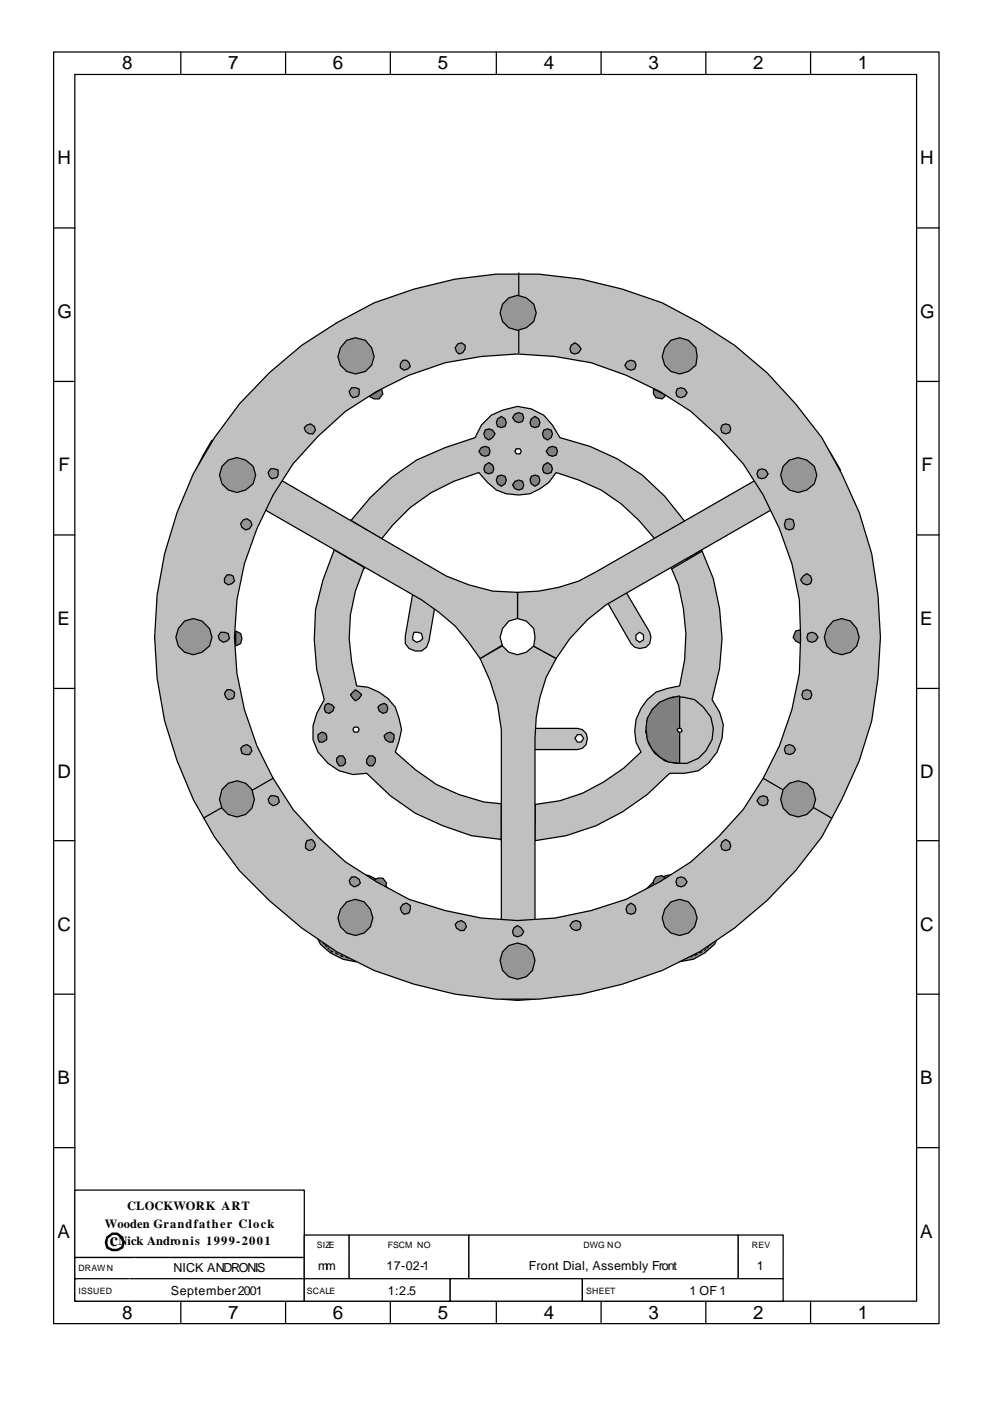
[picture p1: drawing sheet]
<svg xmlns="http://www.w3.org/2000/svg" width="210mm" height="297mm" viewBox="0 0 210 297" stroke-linecap="round" stroke-linejoin="round" font-family="sans-serif">
<g fill="none" stroke="#000" stroke-width=".26">
<path d="M11.4 11h187.8v269.6h-187.8zM15.9 15.8h178.6v260.1h-178.6zM38.4 11v4.8M60.6 11v4.8M82.8 11v4.8M105.3 11v4.8M127.5 11v4.8M149.8 11v4.8M172 11v4.8M11.4 48.3h4.5M194.5 48.3h4.7M11.4 80.9h4.5"/>
<path d="M194.5 80.9h4.7M11.4 113.4h4.5M194.5 113.4h4.7M11.4 146h4.5M194.5 146h4.7M11.4 178.2h4.5M194.5 178.2h4.7M11.4 210.8h4.5M194.5 210.8h4.7M11.4 243.3h4.5M194.5 243.3h4.7M38.4 275.9v4.7"/>
<path d="M60.6 275.9v4.7M82.8 275.9v4.7M105.3 275.9v4.7M127.5 275.9v4.7M149.8 275.9v4.7M172 275.9v4.7"/>
</g>
<g fill="#969696" stroke="#000" stroke-width=".26">
<path d="M136.5 189.1a9.2 9.2 0 0 1 9.1-3.9 9.2 9.2 0 0 1 7.3 6.5 9.2 9.2 0 0 1-5.8 11.7 10 10 0 0 1-10.6-3.2 9.3 9.3 0 0 1 0-11.1z" fill-rule="evenodd"/>
<path d="M141.3 190.9a4.5 4.5 0 0 1 7.2 2.5 4.5 4.5 0 0 1-5.4 5.5l-1.8-.8-1.3-1.6-.3-1.9 .3-2.1z" fill-rule="evenodd"/>
</g>
<path d="M142.9 193.1l1.3-.3 1.1 .3 .5 .8v1.3l-.5 .8-1.1 .5-1.3-.5-.6-.8v-1.3z" fill-rule="evenodd" fill="#fff" stroke="#000" stroke-width=".26"/>
<g fill="none" stroke="#000" stroke-width=".26">
<path d="M135.2 194.1v.5M135.2 194.9l.3 .5M135.5 193.1v.5M135.5 196v.5M135.7 192l-.2 .5M135.7 197v.3l.3 .3M136 190.9l-.3 .6M136.3 198.1l.2 .5M136.5 190.1l-.2 .6M136.8 199.1l.3 .6M137.1 189.4l-.3 .2M137.6 188.8l-.3 .3"/>
<path d="M138.1 188.3l-.3 .3M138.6 187.8l-.2 .2M139.7 187.2l-.5 .3M140.5 186.7l-.5 .3M141.6 186.2h-.3l-.3 .2M142.1 185.9h.5M143.7 185.6l-.6 .3M144.2 185.6h.5M145.3 185.9h.5M146.3 186.2h.5M147.4 186.4l.5 .3M148.4 187l.6 .2"/>
<path d="M149.2 187.5l.6 .3M150 188.3l.5 .3M150.8 189.1l.5 .3M151.3 199.4v.3l-.2 .2M151.6 189.9l.3 .5M151.9 198.3l-.3 .6M152.1 190.9l.3 .6M152.4 192l.3 .5M152.4 197.3l-.3 .5M152.7 193.1v.5M152.7 196.2l-.3 .6M152.9 194.1v.5"/>
<path d="M152.9 195.2l-.2 .5M137.3 200.2l.5 .3M138.1 201l.5 .3M138.9 201.8l.5 .3M140 202.3l.5 .3M141 202.8h.6M142.1 203.1h.5M143.1 203.1l.6 .3M144.2 203.4h.5M145.3 203.1h.5M146.3 202.8h.5M147.9 202.3l-.5 .3"/>
<path d="M149 201.8l-.6 .3M149.8 201.3l-.3 .2M150.3 200.7l-.3 .3M150.8 200.2l-.3 .3"/>
</g>
<g fill="#969696" stroke="#000" stroke-width=".26">
<path d="M68 189.1a9.2 9.2 0 0 1 9-3.9 9.2 9.2 0 0 1 7.4 6.5 9.1 9.1 0 0 1-6.1 11.7l-2.9 .5-2.6-.5a9.2 9.2 0 0 1-4.8-14.3z" fill-rule="evenodd"/>
<path d="M72.8 190.9a4.5 4.5 0 0 1 7.2 2.5 4.5 4.5 0 0 1-5.4 5.5 4.4 4.4 0 0 1-3.5-3.4 4.4 4.4 0 0 1 1.7-4.6z" fill-rule="evenodd"/>
</g>
<path d="M74.3 193.1l1.1-.3 1.3 .3 .6 .8v1.3l-.6 .8-1.3 .5-1.1-.5-.5-.8v-1.3z" fill-rule="evenodd" fill="#fff" stroke="#000" stroke-width=".26"/>
<g fill="none" stroke="#000" stroke-width=".26">
<path d="M66.7 194.1v1.1M66.9 193.1v.5M66.9 195.7v.5M67.2 192l-.3 .5M67.2 196.8v.5M67.5 190.9l-.3 .6M67.5 197.8l.2 .5M68 189.9l-.3 .5M68 198.9l.3 .5M68.5 199.9l.3 .3M68.8 189.1l-.5 .3M69.6 188.3l-.5 .3"/>
<path d="M70.4 187.5l-.6 .3M71.4 187l-.5 .2M72.5 186.4l-.5 .3M73.6 185.9l-.6 .3M74.1 185.9h.5M75.1 185.6h.6M76.2 185.9h.5M77.3 185.9l.5 .3M78.3 186.2l.5 .2M79.4 186.7l.5 .3M80.4 187.2l.3 .3M81 187.8l.2 .2"/>
<path d="M81.5 188.3l.3 .3M82 188.8l.3 .3M82.5 189.6l.3 .5M82.5 199.7l-.2 .5M83.1 190.4l.2 .5M83.1 198.9l-.3 .5M83.6 191.5l.3 .2v.3M83.6 197.8l-.3 .5M83.9 196.8v.5M84.1 192.5v.6M84.1 195.7v.5M84.1 193.6l.3 .5"/>
<path d="M84.4 194.6v.6M69.1 200.5l.2 .2M69.6 201l.2 .3M70.1 201.5l.3 .3h.2M71.2 202.1l.5 .2M72.2 202.6l.6 .2M73.3 202.8l.5 .3M74.3 203.1l.6 .3M75.4 203.4h.5M76.5 203.1h.5M78.1 202.8l-.6 .3M79.1 202.6l-.5 .2"/>
<path d="M80.2 202.1l-.6 .2M81 201.3l-.3 .5M81.8 200.5l-.3 .5"/>
</g>
<g fill="#808080" stroke="#000" stroke-width=".26">
<path d="M36.8 134.6h13.2v1.6h-13.2z" fill-rule="evenodd"/>
<path d="M50 133.8l1.1 .5 .2 1.1-.2 1-1.1 .6z" fill-rule="evenodd"/>
<path d="M169.9 134.3h13.2v1.3h-13.2z" fill-rule="evenodd"/>
<path d="M168.8 133.8l1.1-.3v2.9l-1.1-.5-.5-.8z" fill-rule="evenodd"/>
<path d="M139.4 187.5l1.4-.8 6.3 11.4-1.1 .8z" fill-rule="evenodd"/>
<path d="M139.2 185.9l1.3-.3 .8 .8-2.7 1.6v-1.3z" fill-rule="evenodd"/>
<path d="M79.9 187.2l1.3 .8-6.6 11.4-1.3-.8z" fill-rule="evenodd"/>
<path d="M79.1 186.7l1.1-.5h1l.8 1-.2 1.1z" fill-rule="evenodd"/>
<path d="M72.5 72.1l1.3-.5 6.6 11.4-1.3 .5z" fill-rule="evenodd"/>
<path d="M78.3 84l2.7-1.5 .2 1-.8 1.1h-1z" fill-rule="evenodd"/>
<path d="M146 71.3l1.1 .8-6.3 11.4-1.4-.8z" fill-rule="evenodd"/>
<path d="M138.6 82.5l2.7 1.3-.8 .8-1.3-.3-.6-.8z" fill-rule="evenodd"/>
</g>
<path d="M109 154.7l1.1-.3h12.4l1.1 .3a2.3 2.3 0 0 1 1 2.5 2.3 2.3 0 0 1-2.1 1.7h-12.4l-1.1-.2a2.38 2.38 0 0 1 0-4z" fill-rule="evenodd" fill="#c0c0c0" stroke="#000" stroke-width=".26"/>
<path d="M122.5 155.8h.8l.5 .7-.5 .8h-.8l-.5-.8z" fill-rule="evenodd" fill="#fff" stroke="#000" stroke-width=".26"/>
<path d="M109.3 155.5l1-.3 1.1 .3 .3 1-.3 1.1-1.1 .5-1-.5-.6-1.1z" fill-rule="evenodd" fill="#969696" stroke="#000" stroke-width=".26"/>
<path d="M88.4 122.9l1-.8h1.4l1.3 .6 .8 1v1.4l-1.9 10.8-.5 1.3-1.1 .8h-1.3l-1.3-.5-.8-1.1v-1.6l1.8-10.5z" fill-rule="evenodd" fill="#c0c0c0" stroke="#000" stroke-width=".26"/>
<g fill="#fff" stroke="#000" stroke-width=".26">
<path d="M89.7 123.7l.8-.2 .8 .5 .2 .8-.5 .8-.8 .3-.8-.6v-.8z" fill-rule="evenodd"/>
<path d="M87.8 134.1h.8l.8 .2 .3 1.1-.5 .5-.8 .3-.8-.6v-.8z" fill-rule="evenodd"/>
</g>
<path d="M128.6 122.9l1.3-.2 1.1 .2 .8 .8 6 10.4 .3 1-.3 1.3a2.38 2.38 0 0 1-3.9 0l-6.1-10.5-.3-1.1 .3-1.1z" fill-rule="evenodd" fill="#c0c0c0" stroke="#000" stroke-width=".26"/>
<path d="M134.9 134.6l.8-.5 .8 .5v1l-.8 .6-.8-.6z" fill-rule="evenodd" fill="#fff" stroke="#000" stroke-width=".26"/>
<path d="M129.1 124.5l.8-.5 .8 .5v.8l-.8 .6-.8-.6z" fill-rule="evenodd" fill="#808080" stroke="#000" stroke-width=".26"/>
<path d="M129.1 123.7l1.1-.2 1 .8v1l-.5 1.1h-1.3l-.8-.5-.3-1.4z" fill-rule="evenodd" fill="#969696" stroke="#000" stroke-width=".26"/>
<path d="M78.6 105.5l4.5-4.3 5.3-3.7 6.1-2.6 6.3-2.1 1.3-2.7 2.1-2.1 2.4-1a8.6 8.6 0 0 1 10.6 3.1l1.6 2.7a41.6 41.6 0 0 1 26.5 17.7l3.7 6.1-3.2 1.8-3.7-6-3.2 1.8a36.2 36.2 0 0 0-20.9-14l-1.6 2.1-1.8 1.3-2.2 1.1-2.3 .3-2.7-.3-2.1-.8-1.8-1.6-1.9-2.1a36.3 36.3 0 0 0-24.3 20.4l-3.2-2.2 1.6-3.1 2.1-2.9-3.5-1.9z" fill-rule="evenodd" fill="#c0c0c0" stroke="#000" stroke-width=".26"/>
<path d="M109.5 95.2h.6l.2 .2-.2 .6h-.6l-.2-.3z" fill-rule="evenodd" fill="#fff" stroke="#000" stroke-width=".26"/>
<path d="M77.8 112.4l3.2 1.8M145.3 110.5l-3.2 1.9" fill="none" stroke="#000" stroke-width=".26"/>
<g fill="#808080" stroke="#000" stroke-width=".26">
<path d="M109.3 87.8l.8-.3 .8 .3 .2 .7-.2 .8-.8 .3-.8-.3-.6-.8z" fill-rule="evenodd"/>
<path d="M112.7 88.8l.8-.5 .8 .5 .3 .8-.3 .8-.8 .3-.8-.3-.3-.8z" fill-rule="evenodd"/>
<path d="M115.4 91.2l.8-.3 .7 .3 .3 .8-.3 .8-.7 .5-.8-.5-.3-.8z" fill-rule="evenodd"/>
<path d="M115.4 98.6l.8-.5 .7 .5 .3 .8-.3 .8-.7 .3-.8-.3-.3-.8z" fill-rule="evenodd"/>
<path d="M112.7 101l.8-.3 .8 .3 .3 .8-.3 .8-.8 .5-.8-.5-.3-.8z" fill-rule="evenodd"/>
<path d="M109.3 102l.8-.2 .8 .2 .2 .8-.2 .8-.8 .3-.8-.3-.6-.8z" fill-rule="evenodd"/>
<path d="M105.6 101l.8-.3 .8 .3 .2 .8-.2 .8-.8 .5-.8-.5-.3-.8z" fill-rule="evenodd"/>
<path d="M102.9 98.6l.8-.5 .8 .5 .3 .8-.3 .8-.8 .3-.8-.3-.2-.8z" fill-rule="evenodd"/>
</g>
<path d="M109.5 95.2h.8l.3 .5-.3 .5h-.8l-.2-.5z" fill-rule="evenodd" fill="#fff" stroke="#000" stroke-width=".26"/>
<g fill="#808080" stroke="#000" stroke-width=".26">
<path d="M105.6 88.8l.8-.5 .8 .5 .2 .8-.2 .8-.8 .3-.8-.3-.3-.8z" fill-rule="evenodd"/>
<path d="M102.9 91.2l.8-.3 .8 .3 .5 .8-.5 .8-.8 .5-.8-.5-.2-.8z" fill-rule="evenodd"/>
<path d="M102.1 94.9l.8-.3 .8 .3 .3 .8-.3 .8-.8 .2-.8-.2-.5-.8z" fill-rule="evenodd"/>
<path d="M116.4 94.9l.8-.3 .8 .3 .3 .8-.3 .8-.8 .2-.8-.2-.5-.8z" fill-rule="evenodd"/>
</g>
<path d="M138.9 114.2l3.2-1.8 2.1 2.9 1.6 3.4 3.2-1.8 2.3 5.8a42.5 42.5 0 0 1-.2 25.6l1.6 2.7 .8 2.6a10.4 10.4 0 0 1-5.3 9.8l-2.9 .6h-3.2a43.1 43.1 0 0 1-35.7 14.2v-3.9l3.7 .2 3.4-.2v-3.7a33 33 0 0 0 18.8-7.7l3.7-3.4a8.8 8.8 0 0 1 0-9.3l1.3-1.9 1.9-1.5 2.4-.8 2.6-.6a40 40 0 0 0-.3-21.4l-2.1-5z" fill-rule="evenodd" fill="#c0c0c0" stroke="#000" stroke-width=".26"/>
<path d="M138.4 150.5l1.8-1.6 2.4-1.1h2.4l2.4 .5 1.8 1.6a6.7 6.7 0 0 1 .6 9.3l-1.6 1.6-2.4 1h-2.4a6.9 6.9 0 0 1-6.1-9z" fill="none" stroke="#000" stroke-width=".26"/>
<path d="M140 148.9l1.8-.8 2.4-.6v14.3a7 7 0 0 1-7.1-7.4l.2-2.1 1.1-1.8z" fill-rule="evenodd" fill="#808080" stroke="#000" stroke-width=".26"/>
<path d="M143.7 154.7l.2-.3h.6l.2 .6-.2 .2h-.6z" fill-rule="evenodd" fill="#fff" stroke="#000" stroke-width=".26"/>
<path d="M145.8 118.7l-3.2 1.9M113.5 174.3v3.7" fill="none" stroke="#000" stroke-width=".26"/>
<path d="M74.3 110.2l3.5 2.2-2.1 2.9-1.6 3.1 3.2 1.9a33.4 33.4 0 0 0-2.7 20.1l1.1 5a10.2 10.2 0 0 1 8.2 4.5l.8 2.4 .5 2.4-.5 2.4-.8 2.4 4.2 3.7a33.5 33.5 0 0 0 19.8 7.4h5.6v3.7l-3.7 .2-3.4-.2v3.7l-6.4-.8-6.1-2.1-5.8-2.7-5.3-3.7-5-4.7a9.5 9.5 0 0 1-11.4-7.2v-2.9l.8-2.6 1.6-3-1.6-6.3-.5-6.4 .2-6.3 1.6-6.4 2.4-6.3z" fill-rule="evenodd" fill="#c0c0c0" stroke="#000" stroke-width=".26"/>
<path d="M70.9 116.6l3.2 1.8M106.4 170.6v3.7" fill="none" stroke="#000" stroke-width=".26"/>
<path d="M75.1 154.2h.8l.3 .5-.3 .5h-.8l-.2-.5z" fill-rule="evenodd" fill="#fff" stroke="#000" stroke-width=".26"/>
<g fill="#808080" stroke="#000" stroke-width=".26">
<path d="M80.2 149.9l.5-.5 .8-.3 .5 .3 .3 .8-.3 .8-.8 .3-.8-.6z" fill-rule="evenodd"/>
<path d="M81.5 156l.5-.5 .8-.3 .8 .6v.7l-.3 .8h-.8l-.7-.5z" fill-rule="evenodd"/>
<path d="M78.3 160.2h.8l.5 .6v.8l-.5 .8h-.8l-.5-.6v-.8z" fill-rule="evenodd"/>
<path d="M69.1 149.4l.5-.3 .8 .3 .5 .5-.3 .8-.8 .6-.7-.3-.3-.8z" fill-rule="evenodd"/>
<path d="M67.5 155.8l.8-.6 .8 .3 .2 .5v.8l-.8 .5h-.8l-.2-.8z" fill-rule="evenodd"/>
<path d="M72 160.2h.8l.5 .8v.8l-.5 .6h-.8l-.6-.8v-.8z" fill-rule="evenodd"/>
<path d="M74.3 147.3l1.1-1.1 1.3 1.1-.5 .8-.8 .5z" fill-rule="evenodd"/>
</g>
<g fill="#c0c0c0" stroke="#000" stroke-width=".26">
<path d="M101.9 139.6l7.9-4.5 8.2 4.5-2.1 4-1.3 4.2-.8 4.2-.3 4.5v55.3l-3.7 .3-3.4-.3v-57.1l-.8-5.3-1.6-5z" fill-rule="evenodd"/>
<path d="M109.8 125.6l4.5-.3 4.2-.8 4.3-1.3 3.9-2.1 47.9-27.5 3.7 6.1-49.7 28.5-4 3.2-3.7 4-2.9 4.2-8.2-4.5z" fill-rule="evenodd"/>
<path d="M45 93.3l49.7 28.8 4.8 1.9 5 1.3 5.3 .3v9.2l-7.9 4.8-2.7-3.7-2.6-3.2-3.5-2.9-3.7-2.6-47.9-27.5 1.6-3.2z" fill-rule="evenodd"/>
<path d="M57.1 79a76 76 0 0 0-22.2 38.4 76.4 76.4 0 0 0 6.1 52.1l4.5 7.9 5.3 7.2 6.3 6.3a71 71 0 0 0 30.7 17.8 75.2 75.2 0 0 0 44.2 0 71 71 0 0 0 30.7-17.8l6.1-6.3 5.6-7.2 4.2-7.9 3.7-8.2 2.6-8.5a85.8 85.8 0 0 0 0-35.4l-2.6-8.7-3.7-8.2-4.2-7.7-5.6-7.2-6.1-6.6-6.9-5.8-7.4-4.8-7.9-4.2a78.8 78.8 0 0 0-43.9-5l-8.8 2.1-8.4 2.9-8 4.2-7.4 4.8zM67.5 92.5l5.8-5.3 6.6-4.2 6.9-3.4 7.7-2.7a65.6 65.6 0 0 1 30.9 0l7.4 2.7 7.2 3.4 6.6 4.2 5.8 5.3 5.3 5.8a67 67 0 0 1 11.9 28.9l.3 7.9-.3 7.7a63.6 63.6 0 0 1-11.9 28.8l-5.3 5.8-5.8 5.3-6.6 4.3-7.2 3.7a60.1 60.1 0 0 1-38.3 2.4l-7.7-2.4-6.9-3.7-6.6-4.3a60.9 60.9 0 0 1-23-55.5 67 67 0 0 1 11.9-28.9z" fill-rule="evenodd"/>
</g>
<g fill="#969696" stroke="#000" stroke-width=".26">
<path d="M39.2 131.7l1.8-.6 1.9 .6 1.5 1.6a3.8 3.8 0 0 1-3.3 5.5 3.8 3.8 0 0 1-3.3-5.5z" fill-rule="evenodd"/>
<path d="M106.6 201.8a3.7 3.7 0 0 1 4.2-1.7 3.7 3.7 0 0 1 2.7 3.5l-.5 2.2a3.6 3.6 0 0 1-6.4 0l-.5-2.2z" fill-rule="evenodd"/>
<path d="M160.9 99.7l.8-.3 .8 .3 .5 .8-.5 .7-.8 .3-.8-.3-.3-.7z" fill-rule="evenodd"/>
<path d="M121.2 73.2l.8-.5 .8 .5 .5 .8-.5 .8-.8 .3-.8-.3-.3-.8z" fill-rule="evenodd"/>
<path d="M133.1 76.6l.8-.2 .8 .2 .2 .8-.2 .8-.8 .3-.8-.3-.5-.8z" fill-rule="evenodd"/>
<path d="M143.7 82.5l.8-.3 .8 .3 .5 .8-.5 .7-.8 .3-.8-.3-.3-.7z" fill-rule="evenodd"/>
<path d="M166.7 110.2l.8-.2 .8 .2 .2 1.1-.2 .8-.8 .3-.8-.3-.3-.8z" fill-rule="evenodd"/>
<path d="M170.4 122.1l.8-.5 .8 .5 .2 .8-.2 .8-.8 .3-.8-.3-.5-.8z" fill-rule="evenodd"/>
<path d="M171.4 134.3l.8-.2 .8 .2 .6 .8-.6 .8-.8 .3-.8-.3-.2-.8z" fill-rule="evenodd"/>
<path d="M121.4 195.4l.8-.2 .8 .2 .3 .8-.3 .8-.8 .3-.8-.3-.5-.8z" fill-rule="evenodd"/>
<path d="M65.1 178.2l1-.2 .6 .5 .2 .8-.5 .8-.8 .3-.8-.6v-.8z" fill-rule="evenodd"/>
<path d="M57.4 168.7h.8l.8 .3 .3 1-.6 .6-.8 .2-.8-.5-.2-.8z" fill-rule="evenodd"/>
<path d="M109 196.8l.8-.6 .8 .6 .5 .8-.5 .7-.8 .3-.8-.3-.3-.7z" fill-rule="evenodd"/>
<path d="M96.6 196l.5-.6 .8-.2 .8 .5 .3 .8-.6 .8h-.8l-.8-.5z" fill-rule="evenodd"/>
<path d="M85.5 191.7l.8-.2 .7 .5v.8l-.2 .8-1.1 .3-.5-.6-.3-.8z" fill-rule="evenodd"/>
<path d="M74.6 185.9h.8l.8 .5 .3 .8-.6 .6-.8 .2-.8-.5-.2-.8z" fill-rule="evenodd"/>
<path d="M51.1 158.7l.5-.6 .8-.2 .8 .5 .2 .8-.5 .8h-.8l-.8-.3z" fill-rule="evenodd"/>
<path d="M48.2 146.2h.7l.8 .6v.7l-.2 .6-1.1 .2-.5-.5-.3-.8z" fill-rule="evenodd"/>
<path d="M64.6 90.7l.5-.6 .8-.2 .8 .5 .2 .8-.5 .8h-.8l-.8-.5z" fill-rule="evenodd"/>
<path d="M74.6 82.2h.8l.8 .3v1l-.3 .5-1 .3-.6-.5-.2-.8z" fill-rule="evenodd"/>
<path d="M46.8 134.1h.8l.8 .2 .3 1.1-.5 .5-.8 .3-.8-.6-.3-.8z" fill-rule="evenodd"/>
<path d="M48.2 121.9h.7l.6 .2 .2 1.1-.5 .5-.8 .3-.8-.5v-.8z" fill-rule="evenodd"/>
<path d="M51.6 110.2l.8-.2 .8 .5 .2 .8-.5 .8-.8 .3-.8-.6-.2-.8z" fill-rule="evenodd"/>
<path d="M57.4 99.4h.8l.8 .3v1l-.3 .5-1 .3-.6-.5-.2-.8z" fill-rule="evenodd"/>
<path d="M85.5 76.4h.8l.5 .5 .2 .8-.5 .5-.8 .3-.8-.5v-.8z" fill-rule="evenodd"/>
<path d="M97.1 72.9l.8-.2 .8 .5v.8l-.5 .8-.8 .3-.6-.6-.2-.8z" fill-rule="evenodd"/>
<path d="M153.2 178.5l.8-.5 .8 .5 .2 .8-.2 .8-.8 .3-.8-.3-.3-.8z" fill-rule="evenodd"/>
<path d="M143.7 186.2l.8-.3 .8 .3 .5 .8-.5 .8-.8 .2-.8-.2-.3-.8z" fill-rule="evenodd"/>
<path d="M166.7 158.1l.8-.2 .8 .2 .5 .8-.5 .8-.8 .3-.8-.3-.3-.8z" fill-rule="evenodd"/>
<path d="M161.1 169l.8-.3 .8 .3 .3 .8-.3 .8-.8 .2-.8-.2-.5-.8z" fill-rule="evenodd"/>
<path d="M133.1 192l.8-.5 .8 .5 .2 .8-.2 .8-.8 .3-.8-.3-.3-.8z" fill-rule="evenodd"/>
<path d="M73.6 72.1l1.8-.5 2.1 .5 1.3 1.6 .6 1.9-.6 1.8a3.9 3.9 0 0 1-4.2 1.8 3.9 3.9 0 0 1-2.9-3.6l.5-1.9z" fill-rule="evenodd"/>
<path d="M47.1 98.9l1.3-1.4a4 4 0 0 1 5.8 3.2 3.9 3.9 0 0 1-2.9 3.5 3.9 3.9 0 0 1-4.2-1.6l-.5-1.9z" fill-rule="evenodd"/>
<path d="M73.6 191.2a3.8 3.8 0 0 1 5.5 3.3 3.8 3.8 0 0 1-5.5 3.3l-1.4-1.3-.5-1.9 .5-1.8z" fill-rule="evenodd"/>
<path d="M142.3 191.2a3.8 3.8 0 0 1 5.6 3.3 3.8 3.8 0 0 1-5.6 3.3l-1.3-1.3-.5-1.9 .5-1.8z" fill-rule="evenodd"/>
<path d="M176.7 131.7a3.8 3.8 0 0 1 5.6 3.3 3.8 3.8 0 0 1-5.6 3.3l-1.3-1.3-.5-1.9 .5-1.8z" fill-rule="evenodd"/>
<path d="M166.2 98.9l1.3-1.4a4 4 0 0 1 5.8 3.2 3.9 3.9 0 0 1-2.9 3.5 3.9 3.9 0 0 1-4.2-1.6l-.6-1.9z" fill-rule="evenodd"/>
<path d="M142.3 72.1l1.9-.5 1.8 .5 1.6 1.6 .3 1.9-.3 1.8-1.6 1.4a3.7 3.7 0 0 1-4.4-.6 3.7 3.7 0 0 1-.6-4.5z" fill-rule="evenodd"/>
<circle cx="154" cy="90.9" r="1.09"/>
<circle cx="171.2" cy="147.3" r="1.09"/>
</g>
<path d="M107.9 131.7l1.9-.6 1.9 .6 1.5 1.6 .3 1.8-.3 1.9-1.5 1.3a3.7 3.7 0 0 1-4.5-.6 3.7 3.7 0 0 1-.6-4.4z" fill-rule="evenodd" fill="#fff" stroke="#000" stroke-width=".26"/>
<path d="M110.1 57.9v16.9M57.9 165l-14.8 8.5M161.9 165l14.6 8.5" fill="none" stroke="#000" stroke-width=".26"/>
<g fill="#969696" stroke="#000" stroke-width=".26">
<path d="M106.6 64.5l1.3-1.4a4 4 0 0 1 5.9 3.2 3.9 3.9 0 0 1-2.9 3.5 3.9 3.9 0 0 1-4.3-1.6l-.5-1.9z" fill-rule="evenodd"/>
<path d="M166.2 167.4a3.6 3.6 0 0 1 6.3 0l.5 2.1a3.7 3.7 0 0 1-3.7 3.7 3.7 3.7 0 0 1-3.7-3.7z" fill-rule="evenodd"/>
<path d="M48.4 166.1l1.9-.6 1.8 .6a3.9 3.9 0 0 1 1.8 4.2 3.9 3.9 0 0 1-3.6 2.9l-1.9-.5a3.9 3.9 0 0 1 0-6.6z" fill-rule="evenodd"/>
</g>
<path d="M15.9 252.3h48.7v14.3h-48.7z" fill-rule="evenodd" fill="#fff" stroke="#000" stroke-width=".26"/>
<path d="M64.6 261.8h9.5v3.8h-9.5z" fill-rule="evenodd" fill="#fff"/>
<path d="M64.6 265.6v-3.8h9.5v3.8" fill="none" stroke="#000" stroke-width=".26"/>
<path d="M74.1 261.8h25.4v3.8h-25.4z" fill-rule="evenodd" fill="#fff"/>
<path d="M74.1 265.6v-3.8h25.4v3.8" fill="none" stroke="#000" stroke-width=".26"/>
<path d="M99.5 261.8h57.1v3.8h-57.1z" fill-rule="evenodd" fill="#fff"/>
<path d="M99.5 265.6v-3.8h57.1v3.8" fill="none" stroke="#000" stroke-width=".26"/>
<path d="M156.6 261.8h9.6v3.8h-9.6z" fill-rule="evenodd" fill="#fff"/>
<path d="M156.6 265.6v-3.8h9.6v3.8" fill="none" stroke="#000" stroke-width=".26"/>
<path d="M15.9 266.6h12.7v4.5h-12.7z" fill-rule="evenodd" fill="#fff"/>
<path d="M28.6 266.6h-12.7v4.5h12.7" fill="none" stroke="#000" stroke-width=".26"/>
<path d="M28.6 266.6h36v4.5h-36z" fill-rule="evenodd" fill="#fff"/>
<path d="M28.6 266.6h36v4.5h-36" fill="none" stroke="#000" stroke-width=".26"/>
<path d="M64.6 265.6h9.5v5.5h-9.5z" fill-rule="evenodd" fill="#fff"/>
<path d="M64.6 265.6v5.5h9.5v-5.5" fill="none" stroke="#000" stroke-width=".26"/>
<path d="M74.1 265.6h25.4v5.5h-25.4z" fill-rule="evenodd" fill="#fff"/>
<path d="M74.1 265.6v5.5h25.4v-5.5" fill="none" stroke="#000" stroke-width=".26"/>
<path d="M99.5 265.6h57.1v5.5h-57.1z" fill-rule="evenodd" fill="#fff"/>
<path d="M99.5 265.6v5.5h57.1v-5.5" fill="none" stroke="#000" stroke-width=".26"/>
<path d="M156.6 265.6h9.6v5.5h-9.6z" fill-rule="evenodd" fill="#fff"/>
<path d="M156.6 265.6v5.5h9.6v-5.5" fill="none" stroke="#000" stroke-width=".26"/>
<path d="M15.9 271.1h11.6v4.8h-11.6z" fill-rule="evenodd" fill="#fff"/>
<path d="M27.5 271.1h-11.6v4.8h11.6" fill="none" stroke="#000" stroke-width=".26"/>
<path d="M27.5 271.1h37.1v4.8h-37.1z" fill-rule="evenodd" fill="#fff"/>
<path d="M27.5 271.1h37.1v4.8h-37.1" fill="none" stroke="#000" stroke-width=".26"/>
<path d="M64.6 271.1h10.5v4.8h-10.5z" fill-rule="evenodd" fill="#fff"/>
<path d="M75.1 271.1h-10.5v4.8h10.5" fill="none" stroke="#000" stroke-width=".26"/>
<path d="M75.1 271.1h20.4v4.8h-20.4z" fill-rule="evenodd" fill="#fff"/>
<path d="M75.1 271.1h20.4v4.8h-20.4" fill="none" stroke="#000" stroke-width=".26"/>
<path d="M95.5 271.1h28.1v4.8h-28.1z" fill-rule="evenodd" fill="#fff" stroke="#000" stroke-width=".26"/>
<path d="M123.6 271.1h10.5v4.8h-10.5z" fill-rule="evenodd" fill="#fff"/>
<path d="M134.1 271.1h-10.5v4.8h10.5" fill="none" stroke="#000" stroke-width=".26"/>
<path d="M134.1 271.1h32.1v4.8h-32.1z" fill-rule="evenodd" fill="#fff"/>
<path d="M134.1 271.1h32.1v4.8h-32.1" fill="none" stroke="#000" stroke-width=".26"/>
<path d="M22.8 262.4l1-.8h1.1l1 .8 .3 1-.3 1.1-1 .5h-1.1l-1-.5-.3-1.1z" fill="none" stroke="#000" stroke-width=".53"/>
<g font-size="4">
<text x="25.9" y="14.7">8</text>
<text x="48.4" y="14.7">7</text>
<text x="70.6" y="14.7">6</text>
<text x="92.9" y="14.7">5</text>
<text x="115.4" y="14.7">4</text>
<text x="137.6" y="14.7">3</text>
<text x="159.8" y="14.7">2</text>
<text x="182" y="14.7">1</text>
<text x="12.2" y="34.8">H</text>
<text x="195.3" y="34.8">H</text>
<text x="12.2" y="67.4">G</text>
<text x="195.3" y="67.4">G</text>
<text x="12.4" y="99.9">F</text>
<text x="195.5" y="99.9">F</text>
<text x="12.2" y="132.5">E</text>
<text x="195.3" y="132.5">E</text>
<text x="12.2" y="165">D</text>
<text x="195.3" y="165">D</text>
<text x="12.2" y="197.3">C</text>
<text x="195.3" y="197.3">C</text>
<text x="12.2" y="229.8">B</text>
<text x="195.3" y="229.8">B</text>
<text x="12.2" y="262.4">A</text>
<text x="195.3" y="262.4">A</text>
<text x="23.3" y="264.2">c</text>
<text x="25.9" y="279.6">8</text>
<text x="48.4" y="279.6">7</text>
<text x="70.6" y="279.6">6</text>
<text x="92.9" y="279.6">5</text>
<text x="115.4" y="279.6">4</text>
<text x="137.6" y="279.6">3</text>
<text x="159.8" y="279.6">2</text>
<text x="182" y="279.6">1</text>
</g>
<g font-size="2.6">
<text x="27" y="256.6">CLOCKWORK ART</text>
<text x="22.2" y="260.3">Wooden Grandfather Clock</text>
<text x="25.1" y="264">Nick Andronis 1999-2001</text>
<text x="36.8" y="269.8">NICK ANDRONIS</text>
<text x="67.5" y="269.3">mm</text>
<text x="82" y="269.3">17-02-1</text>
<text x="112.2" y="269.3">Front Dial, Assembly Front</text>
<text x="160.6" y="269.3">1</text>
<text x="36.2" y="274.5">September 2001</text>
<text x="82.3" y="274.5">1:2.5</text>
<text x="146.3" y="274.5">1 OF 1</text>
</g>
<g font-size="1.9">
<text x="16.7" y="269.5">DRAWN</text>
<text x="67.2" y="264.5">SIZE</text>
<text x="82.3" y="264.5">FSCM NO</text>
<text x="123.8" y="264.5">DWG NO</text>
<text x="159.5" y="264.5">REV</text>
<text x="16.7" y="274.3">ISSUED</text>
<text x="65.1" y="274.3">SCALE</text>
<text x="124.4" y="274.3">SHEET</text>
</g>
</svg>
